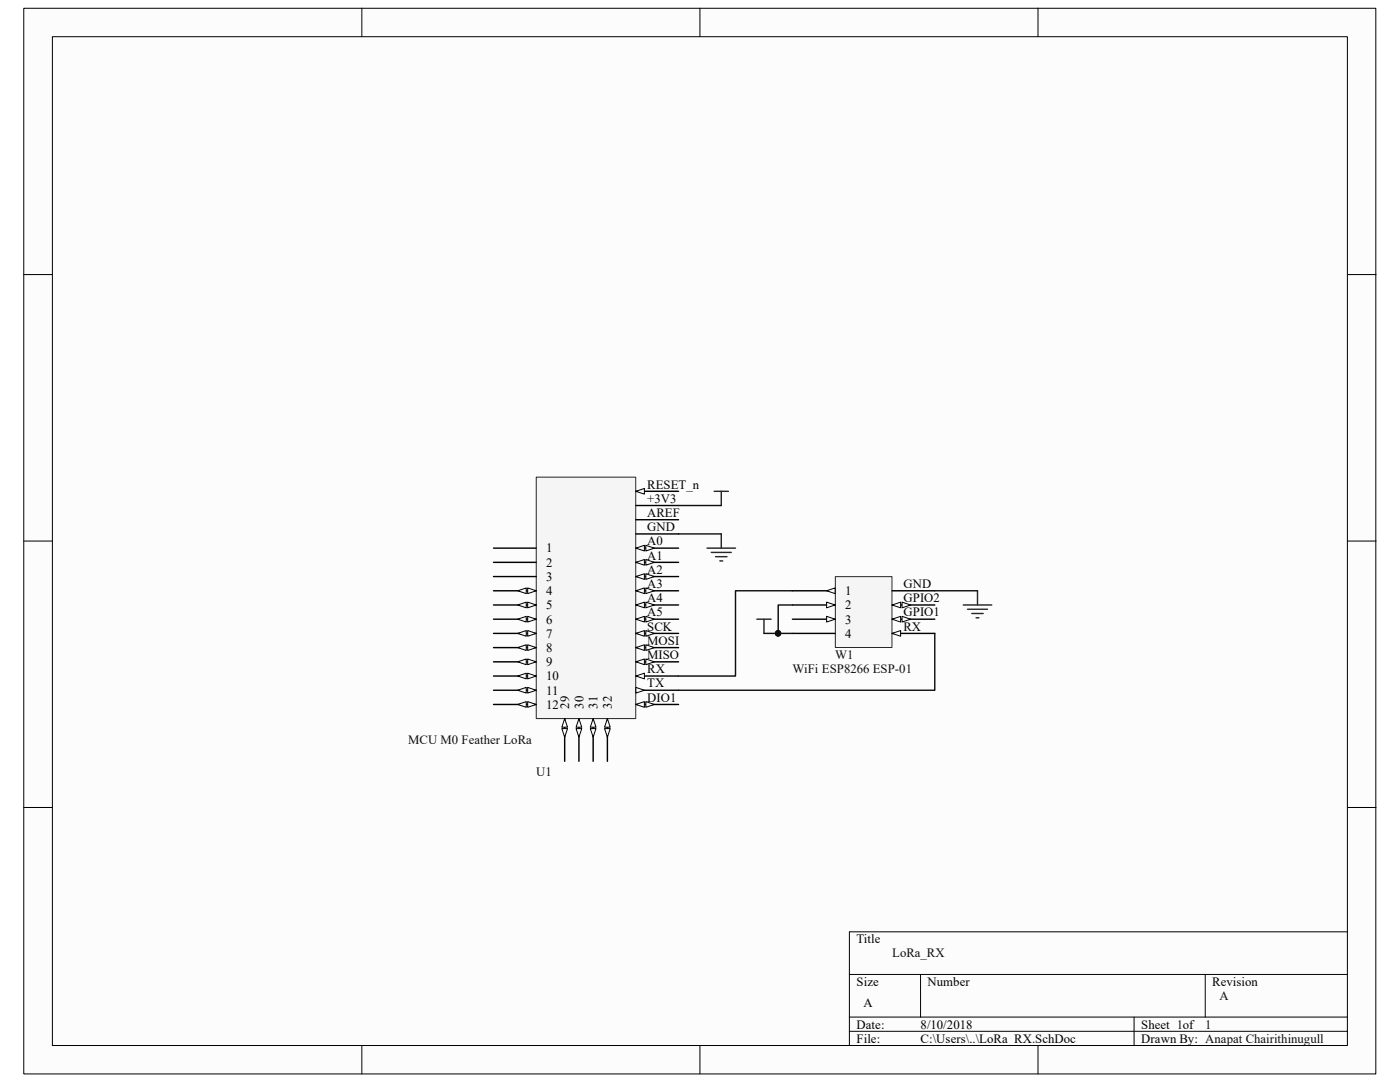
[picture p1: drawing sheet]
<svg xmlns="http://www.w3.org/2000/svg" width="279mm" height="216mm" viewBox="0 0 279 216" stroke-linecap="round" stroke-linejoin="round" font-family="sans-serif">
<path d="M4.8 1.7h269.8v212.6h-269.8z" fill="#fcfcfc"/>
<path d="M4.7 1.7h269.9v212.6h-269.9z" fill="none" stroke="#000" stroke-width=".2"/>
<path d="M10.5 7.4h258.4v201.2h-258.4z" fill="#fcfcfc"/>
<g fill="none" stroke="#000" stroke-width=".2">
<path d="M10.5 7.3h258.4v201.3h-258.4zM72.2 1.6v5.7M139.7 1.6v5.7M207.2 1.6v5.7M4.7 54.8h5.7M268.9 54.8h5.7M4.7 108h5.7M268.9 108h5.7M4.7 161.1h5.7M268.9 161.1h5.7M169.5 194.4h99.4M183.7 194.4v8.5"/>
<path d="M240.5 194.4v8.5M268.9 185.9h-99.4v22.7M72.2 208.6v5.7M139.7 208.6v5.7M169.5 202.9h99.4M169.5 205.8h99.4M207.2 208.6v5.7M226.3 202.9v5.7"/>
</g>
<path d="M107.1 95.2h19.8v48.2h-19.8z" fill="#f5f5f5"/>
<path d="M107 95.2h19.9v48.2h-19.9z" fill="none" stroke="#262626" stroke-width=".2"/>
<path d="M98.5 109.4h8.5M98.5 112.2h8.5M98.5 115h8.5M98.5 117.9h8.5" fill="none" stroke="#000" stroke-width=".28"/>
<path d="M105.3 117.3l1.7 .6-1.7 .5z" fill="#fcfcfc"/>
<path d="M105.3 117.3l1.7 .6-1.7 .5z" fill="none" stroke="#000" stroke-width=".2"/>
<path d="M103.3 117.9l1.7-.6v1.1z" fill="#fcfcfc"/>
<path d="M103.3 117.9l1.7-.6v1.1z" fill="none" stroke="#000" stroke-width=".2"/>
<path d="M98.5 120.7h8.5" fill="none" stroke="#000" stroke-width=".28"/>
<path d="M105.3 120.1l1.7 .6-1.7 .6z" fill="#fcfcfc"/>
<path d="M105.3 120.1l1.7 .6-1.7 .6z" fill="none" stroke="#000" stroke-width=".2"/>
<path d="M103.3 120.7l1.7-.6v1.2z" fill="#fcfcfc"/>
<path d="M103.3 120.7l1.7-.6v1.2z" fill="none" stroke="#000" stroke-width=".2"/>
<path d="M98.5 123.6h8.5" fill="none" stroke="#000" stroke-width=".28"/>
<path d="M105.3 123l1.7 .6-1.7 .5z" fill="#fcfcfc"/>
<path d="M105.3 123l1.7 .6-1.7 .5z" fill="none" stroke="#000" stroke-width=".2"/>
<path d="M103.3 123.6l1.7-.6v1.1z" fill="#fcfcfc"/>
<path d="M103.3 123.6l1.7-.6v1.1z" fill="none" stroke="#000" stroke-width=".2"/>
<path d="M98.5 126.4h8.5" fill="none" stroke="#000" stroke-width=".28"/>
<path d="M105.3 125.8l1.7 .6-1.7 .6z" fill="#fcfcfc"/>
<path d="M105.3 125.8l1.7 .6-1.7 .6z" fill="none" stroke="#000" stroke-width=".2"/>
<path d="M103.3 126.4l1.7-.6v1.2z" fill="#fcfcfc"/>
<path d="M103.3 126.4l1.7-.6v1.2z" fill="none" stroke="#000" stroke-width=".2"/>
<path d="M98.5 129.2h8.5" fill="none" stroke="#000" stroke-width=".28"/>
<path d="M105.3 128.7l1.7 .5-1.7 .6z" fill="#fcfcfc"/>
<path d="M105.3 128.7l1.7 .5-1.7 .6z" fill="none" stroke="#000" stroke-width=".2"/>
<path d="M103.3 129.2l1.7-.5v1.1z" fill="#fcfcfc"/>
<path d="M103.3 129.2l1.7-.5v1.1z" fill="none" stroke="#000" stroke-width=".2"/>
<path d="M98.5 132.1h8.5" fill="none" stroke="#000" stroke-width=".28"/>
<path d="M105.3 131.5l1.7 .6-1.7 .5z" fill="#fcfcfc"/>
<path d="M105.3 131.5l1.7 .6-1.7 .5z" fill="none" stroke="#000" stroke-width=".2"/>
<path d="M103.3 132.1l1.7-.6v1.1z" fill="#fcfcfc"/>
<path d="M103.3 132.1l1.7-.6v1.1z" fill="none" stroke="#000" stroke-width=".2"/>
<path d="M98.5 134.9h8.5" fill="none" stroke="#000" stroke-width=".28"/>
<path d="M105.3 134.3l1.7 .6-1.7 .6z" fill="#fcfcfc"/>
<path d="M105.3 134.3l1.7 .6-1.7 .6z" fill="none" stroke="#000" stroke-width=".2"/>
<path d="M103.3 134.9l1.7-.6v1.2z" fill="#fcfcfc"/>
<path d="M103.3 134.9l1.7-.6v1.2z" fill="none" stroke="#000" stroke-width=".2"/>
<path d="M98.5 137.7h8.5" fill="none" stroke="#000" stroke-width=".28"/>
<path d="M105.3 137.2l1.7 .5-1.7 .6z" fill="#fcfcfc"/>
<path d="M105.3 137.2l1.7 .5-1.7 .6z" fill="none" stroke="#000" stroke-width=".2"/>
<path d="M103.3 137.7l1.7-.5v1.1z" fill="#fcfcfc"/>
<path d="M103.3 137.7l1.7-.5v1.1z" fill="none" stroke="#000" stroke-width=".2"/>
<path d="M98.5 140.6h8.5" fill="none" stroke="#000" stroke-width=".28"/>
<path d="M105.3 140l1.7 .6-1.7 .5z" fill="#fcfcfc"/>
<path d="M105.3 140l1.7 .6-1.7 .5z" fill="none" stroke="#000" stroke-width=".2"/>
<path d="M103.3 140.6l1.7-.6v1.1z" fill="#fcfcfc"/>
<path d="M103.3 140.6l1.7-.6v1.1z" fill="none" stroke="#000" stroke-width=".2"/>
<path d="M126.9 140.6h8.5" fill="none" stroke="#000" stroke-width=".28"/>
<path d="M126.9 140.6l1.7-.6v1.1z" fill="#fcfcfc"/>
<path d="M126.9 140.6l1.7-.6v1.1z" fill="none" stroke="#000" stroke-width=".2"/>
<path d="M128.9 140l1.7 .6-1.7 .5z" fill="#fcfcfc"/>
<path d="M128.9 140l1.7 .6-1.7 .5z" fill="none" stroke="#000" stroke-width=".2"/>
<path d="M126.9 137.7h8.5" fill="none" stroke="#000" stroke-width=".28"/>
<path d="M126.9 137.2l1.7 .5-1.7 .6z" fill="#fcfcfc"/>
<path d="M126.9 137.2l1.7 .5-1.7 .6z" fill="none" stroke="#000" stroke-width=".2"/>
<path d="M126.9 134.9h8.5" fill="none" stroke="#000" stroke-width=".28"/>
<path d="M126.9 134.9l1.7-.6v1.2z" fill="#fcfcfc"/>
<path d="M126.9 134.9l1.7-.6v1.2z" fill="none" stroke="#000" stroke-width=".2"/>
<path d="M126.9 132.1h8.5" fill="none" stroke="#000" stroke-width=".28"/>
<path d="M126.9 132.1l1.7-.6v1.1z" fill="#fcfcfc"/>
<path d="M126.9 132.1l1.7-.6v1.1z" fill="none" stroke="#000" stroke-width=".2"/>
<path d="M128.9 131.5l1.7 .6-1.7 .5z" fill="#fcfcfc"/>
<path d="M128.9 131.5l1.7 .6-1.7 .5z" fill="none" stroke="#000" stroke-width=".2"/>
<path d="M126.9 129.2h8.5" fill="none" stroke="#000" stroke-width=".28"/>
<path d="M126.9 129.2l1.7-.5v1.1z" fill="#fcfcfc"/>
<path d="M126.9 129.2l1.7-.5v1.1z" fill="none" stroke="#000" stroke-width=".2"/>
<path d="M128.9 128.7l1.7 .5-1.7 .6z" fill="#fcfcfc"/>
<path d="M128.9 128.7l1.7 .5-1.7 .6z" fill="none" stroke="#000" stroke-width=".2"/>
<path d="M126.9 123.6h8.5" fill="none" stroke="#000" stroke-width=".28"/>
<path d="M126.9 123.6l1.7-.6v1.1z" fill="#fcfcfc"/>
<path d="M126.9 123.6l1.7-.6v1.1z" fill="none" stroke="#000" stroke-width=".2"/>
<path d="M128.9 123l1.7 .6-1.7 .5z" fill="#fcfcfc"/>
<path d="M128.9 123l1.7 .6-1.7 .5z" fill="none" stroke="#000" stroke-width=".2"/>
<path d="M126.9 120.7h8.5" fill="none" stroke="#000" stroke-width=".28"/>
<path d="M126.9 120.7l1.7-.6v1.2z" fill="#fcfcfc"/>
<path d="M126.9 120.7l1.7-.6v1.2z" fill="none" stroke="#000" stroke-width=".2"/>
<path d="M128.9 120.1l1.7 .6-1.7 .6z" fill="#fcfcfc"/>
<path d="M128.9 120.1l1.7 .6-1.7 .6z" fill="none" stroke="#000" stroke-width=".2"/>
<path d="M126.9 117.9h8.5" fill="none" stroke="#000" stroke-width=".28"/>
<path d="M126.9 117.9l1.7-.6v1.1z" fill="#fcfcfc"/>
<path d="M126.9 117.9l1.7-.6v1.1z" fill="none" stroke="#000" stroke-width=".2"/>
<path d="M128.9 117.3l1.7 .6-1.7 .5z" fill="#fcfcfc"/>
<path d="M128.9 117.3l1.7 .6-1.7 .5z" fill="none" stroke="#000" stroke-width=".2"/>
<path d="M126.9 115h8.5" fill="none" stroke="#000" stroke-width=".28"/>
<path d="M126.9 115l1.7-.5v1.1z" fill="#fcfcfc"/>
<path d="M126.9 115l1.7-.5v1.1z" fill="none" stroke="#000" stroke-width=".2"/>
<path d="M128.9 114.5l1.7 .5-1.7 .6z" fill="#fcfcfc"/>
<path d="M128.9 114.5l1.7 .5-1.7 .6z" fill="none" stroke="#000" stroke-width=".2"/>
<path d="M126.9 112.2h8.5" fill="none" stroke="#000" stroke-width=".28"/>
<path d="M126.9 112.2l1.7-.6v1.2z" fill="#fcfcfc"/>
<path d="M126.9 112.2l1.7-.6v1.2z" fill="none" stroke="#000" stroke-width=".2"/>
<path d="M128.9 111.6l1.7 .6-1.7 .6z" fill="#fcfcfc"/>
<path d="M128.9 111.6l1.7 .6-1.7 .6z" fill="none" stroke="#000" stroke-width=".2"/>
<path d="M126.9 109.4h8.5" fill="none" stroke="#000" stroke-width=".28"/>
<path d="M126.9 109.4l1.7-.6v1.1z" fill="#fcfcfc"/>
<path d="M126.9 109.4l1.7-.6v1.1z" fill="none" stroke="#000" stroke-width=".2"/>
<path d="M128.9 108.8l1.7 .6-1.7 .5z" fill="#fcfcfc"/>
<path d="M128.9 108.8l1.7 .6-1.7 .5z" fill="none" stroke="#000" stroke-width=".2"/>
<path d="M126.9 98h8.5M126.9 106.5h8.5M126.9 103.7h8.5M126.9 100.9h8.5" fill="none" stroke="#000" stroke-width=".28"/>
<path d="M126.9 98l1.7-.5v1.1z" fill="#fcfcfc"/>
<path d="M126.9 98l1.7-.5v1.1z" fill="none" stroke="#000" stroke-width=".2"/>
<path d="M126.9 126.4h8.5" fill="none" stroke="#000" stroke-width=".28"/>
<path d="M126.9 126.4l1.7-.6v1.2z" fill="#fcfcfc"/>
<path d="M126.9 126.4l1.7-.6v1.2z" fill="none" stroke="#000" stroke-width=".2"/>
<path d="M128.9 125.8l1.7 .6-1.7 .6z" fill="#fcfcfc"/>
<path d="M128.9 125.8l1.7 .6-1.7 .6z" fill="none" stroke="#000" stroke-width=".2"/>
<path d="M112.7 143.4v8.5" fill="none" stroke="#000" stroke-width=".28"/>
<path d="M112.7 143.4l.6 1.7h-1.2z" fill="#fcfcfc"/>
<path d="M112.7 143.4l.6 1.7h-1.2z" fill="none" stroke="#000" stroke-width=".2"/>
<path d="M112.1 145.4h1.2l-.6 1.7z" fill="#fcfcfc"/>
<path d="M112.1 145.4h1.2l-.6 1.7z" fill="none" stroke="#000" stroke-width=".2"/>
<path d="M115.5 143.4v8.5" fill="none" stroke="#000" stroke-width=".28"/>
<path d="M115.5 143.4l.6 1.7h-1.1z" fill="#fcfcfc"/>
<path d="M115.5 143.4l.6 1.7h-1.1z" fill="none" stroke="#000" stroke-width=".2"/>
<path d="M115 145.4h1.1l-.6 1.7z" fill="#fcfcfc"/>
<path d="M115 145.4h1.1l-.6 1.7z" fill="none" stroke="#000" stroke-width=".2"/>
<path d="M118.4 143.4v8.5" fill="none" stroke="#000" stroke-width=".28"/>
<path d="M118.4 143.4l.5 1.7h-1.1z" fill="#fcfcfc"/>
<path d="M118.4 143.4l.5 1.7h-1.1z" fill="none" stroke="#000" stroke-width=".2"/>
<path d="M117.8 145.4h1.1l-.5 1.7z" fill="#fcfcfc"/>
<path d="M117.8 145.4h1.1l-.5 1.7z" fill="none" stroke="#000" stroke-width=".2"/>
<path d="M121.2 143.4v8.5" fill="none" stroke="#000" stroke-width=".28"/>
<path d="M121.2 143.4l.6 1.7h-1.2z" fill="#fcfcfc"/>
<path d="M121.2 143.4l.6 1.7h-1.2z" fill="none" stroke="#000" stroke-width=".2"/>
<path d="M120.6 145.4h1.2l-.6 1.7z" fill="#fcfcfc"/>
<path d="M120.6 145.4h1.2l-.6 1.7z" fill="none" stroke="#000" stroke-width=".2"/>
<path d="M166.8 115.1h11.2v14.1h-11.2z" fill="#f5f5f5"/>
<path d="M166.7 115.1h11.3v14.1h-11.3z" fill="none" stroke="#262626" stroke-width=".2"/>
<path d="M158.1 117.9h8.6" fill="none" stroke="#000" stroke-width=".28"/>
<path d="M165 117.9l1.7-.6v1.1z" fill="#fcfcfc"/>
<path d="M165 117.9l1.7-.6v1.1z" fill="none" stroke="#000" stroke-width=".2"/>
<path d="M158.1 120.7h8.6" fill="none" stroke="#000" stroke-width=".28"/>
<path d="M165 120.1l1.7 .6-1.7 .6z" fill="#fcfcfc"/>
<path d="M165 120.1l1.7 .6-1.7 .6z" fill="none" stroke="#000" stroke-width=".2"/>
<path d="M158.1 123.6h8.6" fill="none" stroke="#000" stroke-width=".28"/>
<path d="M165 123l1.7 .6-1.7 .5z" fill="#fcfcfc"/>
<path d="M165 123l1.7 .6-1.7 .5z" fill="none" stroke="#000" stroke-width=".2"/>
<path d="M158.1 126.4h8.6M178 126.4h8.6" fill="none" stroke="#000" stroke-width=".28"/>
<path d="M178 126.4l1.7-.6v1.2z" fill="#fcfcfc"/>
<path d="M178 126.4l1.7-.6v1.2z" fill="none" stroke="#000" stroke-width=".2"/>
<path d="M178 123.6h8.6" fill="none" stroke="#000" stroke-width=".28"/>
<path d="M178 123.6l1.7-.6v1.1z" fill="#fcfcfc"/>
<path d="M178 123.6l1.7-.6v1.1z" fill="none" stroke="#000" stroke-width=".2"/>
<path d="M180 123l1.7 .6-1.7 .5z" fill="#fcfcfc"/>
<path d="M180 123l1.7 .6-1.7 .5z" fill="none" stroke="#000" stroke-width=".2"/>
<path d="M178 120.7h8.6" fill="none" stroke="#000" stroke-width=".28"/>
<path d="M178 120.7l1.7-.6v1.2z" fill="#fcfcfc"/>
<path d="M178 120.7l1.7-.6v1.2z" fill="none" stroke="#000" stroke-width=".2"/>
<path d="M180 120.1l1.7 .6-1.7 .6z" fill="#fcfcfc"/>
<path d="M180 120.1l1.7 .6-1.7 .6z" fill="none" stroke="#000" stroke-width=".2"/>
<path d="M178 117.9h8.6" fill="none" stroke="#000" stroke-width=".28"/>
<g fill="none" stroke="#262626" stroke-width=".28">
<path d="M142.5 98h2.9M143.9 98v2.9M141.1 109.4h5.7M142 110.2h3.9M142.8 111.1h2.3M143.7 111.9h.5M143.9 106.5v2.9M195.1 117.9v2.8M151 123.6h2.9M152.5 123.6v2.8M192.2 120.7h5.7M193.1 121.6h4"/>
<path d="M193.9 122.4h2.3M194.8 123.3h.6"/>
</g>
<path d="M135.4 100.9h8.5M135.4 106.5h8.5M158.1 117.9h-11.3v17h-11.4M186.6 117.9h8.5M152.5 126.4h5.6M158.1 120.7h-2.8v5.7M186.6 126.4v11.3h-51.2" fill="none" stroke="#0e0e0e" stroke-width=".28"/>
<circle cx="155.3" cy="126.4" r=".55" fill="#0e0e0e" stroke="#0e0e0e" stroke-width=".2"/>
<g font-size="2.5">
<text x="129.2" y="100.3">+3V3</text>
<text x="129.2" y="97.5">RESET_n</text>
<text x="129.2" y="106">GND</text>
<text x="129.2" y="103.2">AREF</text>
<text x="109" y="110.2">1</text>
<text x="109" y="113.1">2</text>
<text x="129.2" y="111.7">A1</text>
<text x="129.2" y="108.8">A0</text>
<text x="109" y="115.9">3</text>
<text x="109" y="118.7">4</text>
<text x="129.2" y="117.3">A3</text>
<text x="129.2" y="114.5">A2</text>
<text x="168.7" y="118.7">1</text>
<text x="180.3" y="117.3">GND</text>
<text x="109" y="121.6">5</text>
<text x="109" y="124.4">6</text>
<text x="129.2" y="123">A5</text>
<text x="129.2" y="120.2">A4</text>
<text x="129.2" y="125.8">SCK</text>
<text x="168.7" y="121.6">2</text>
<text x="168.7" y="124.4">3</text>
<text x="180.3" y="125.8">RX</text>
<text x="180.3" y="123">GPIO1</text>
<text x="180.3" y="120.2">GPIO2</text>
<text x="109" y="127.3">7</text>
<text x="109" y="130.1">8</text>
<text x="129.2" y="131.5">MISO</text>
<text x="129.2" y="128.7">MOSI</text>
<text x="168.7" y="127.3">4</text>
<text x="109" y="132.9">9</text>
<text x="109" y="135.8">10</text>
<text x="129.2" y="137.2">TX</text>
<text x="129.2" y="134.3">RX</text>
<text x="109" y="138.6">11</text>
<text x="109" y="141.4">12</text>
<text x="113.6" y="141.4" transform="rotate(-90 113.6 141.4)">29</text>
<text x="116.4" y="141.4" transform="rotate(-90 116.4 141.4)">30</text>
<text x="119.3" y="141.4" transform="rotate(-90 119.3 141.4)">31</text>
<text x="122.1" y="141.4" transform="rotate(-90 122.1 141.4)">32</text>
<text x="129.2" y="140">DIO1</text>
<text x="170.9" y="188.2">Title</text>
<text x="170.9" y="196.7">Size</text>
<text x="185.1" y="196.7">Number</text>
<text x="241.9" y="196.7">Revision</text>
<text x="172.3" y="201">A</text>
<text x="170.9" y="205.2">Date:</text>
<text x="170.9" y="208.1">File:</text>
<text x="183.7" y="208.1">C:\Users\..\LoRa_RX.SchDoc</text>
<text x="183.7" y="205.2">8/10/2018</text>
<text x="227.8" y="208.1">Drawn By: Anapat Chairithinugull</text>
<text x="227.8" y="205.2">Sheet 1of</text>
</g>
<g font-size="2.5" fill="#0e0e0e">
<text x="166.7" y="131.5">W1</text>
<text x="158.2" y="134.3">WiFi ESP8266 ESP-01</text>
<text x="81.4" y="148.5">MCU M0 Feather LoRa</text>
<text x="107" y="154.8">U1</text>
<text x="178.1" y="191.1">LoRa_RX</text>
<text x="243.4" y="199.6">A</text>
<text x="240.5" y="205.2">1</text>
</g>
</svg>
